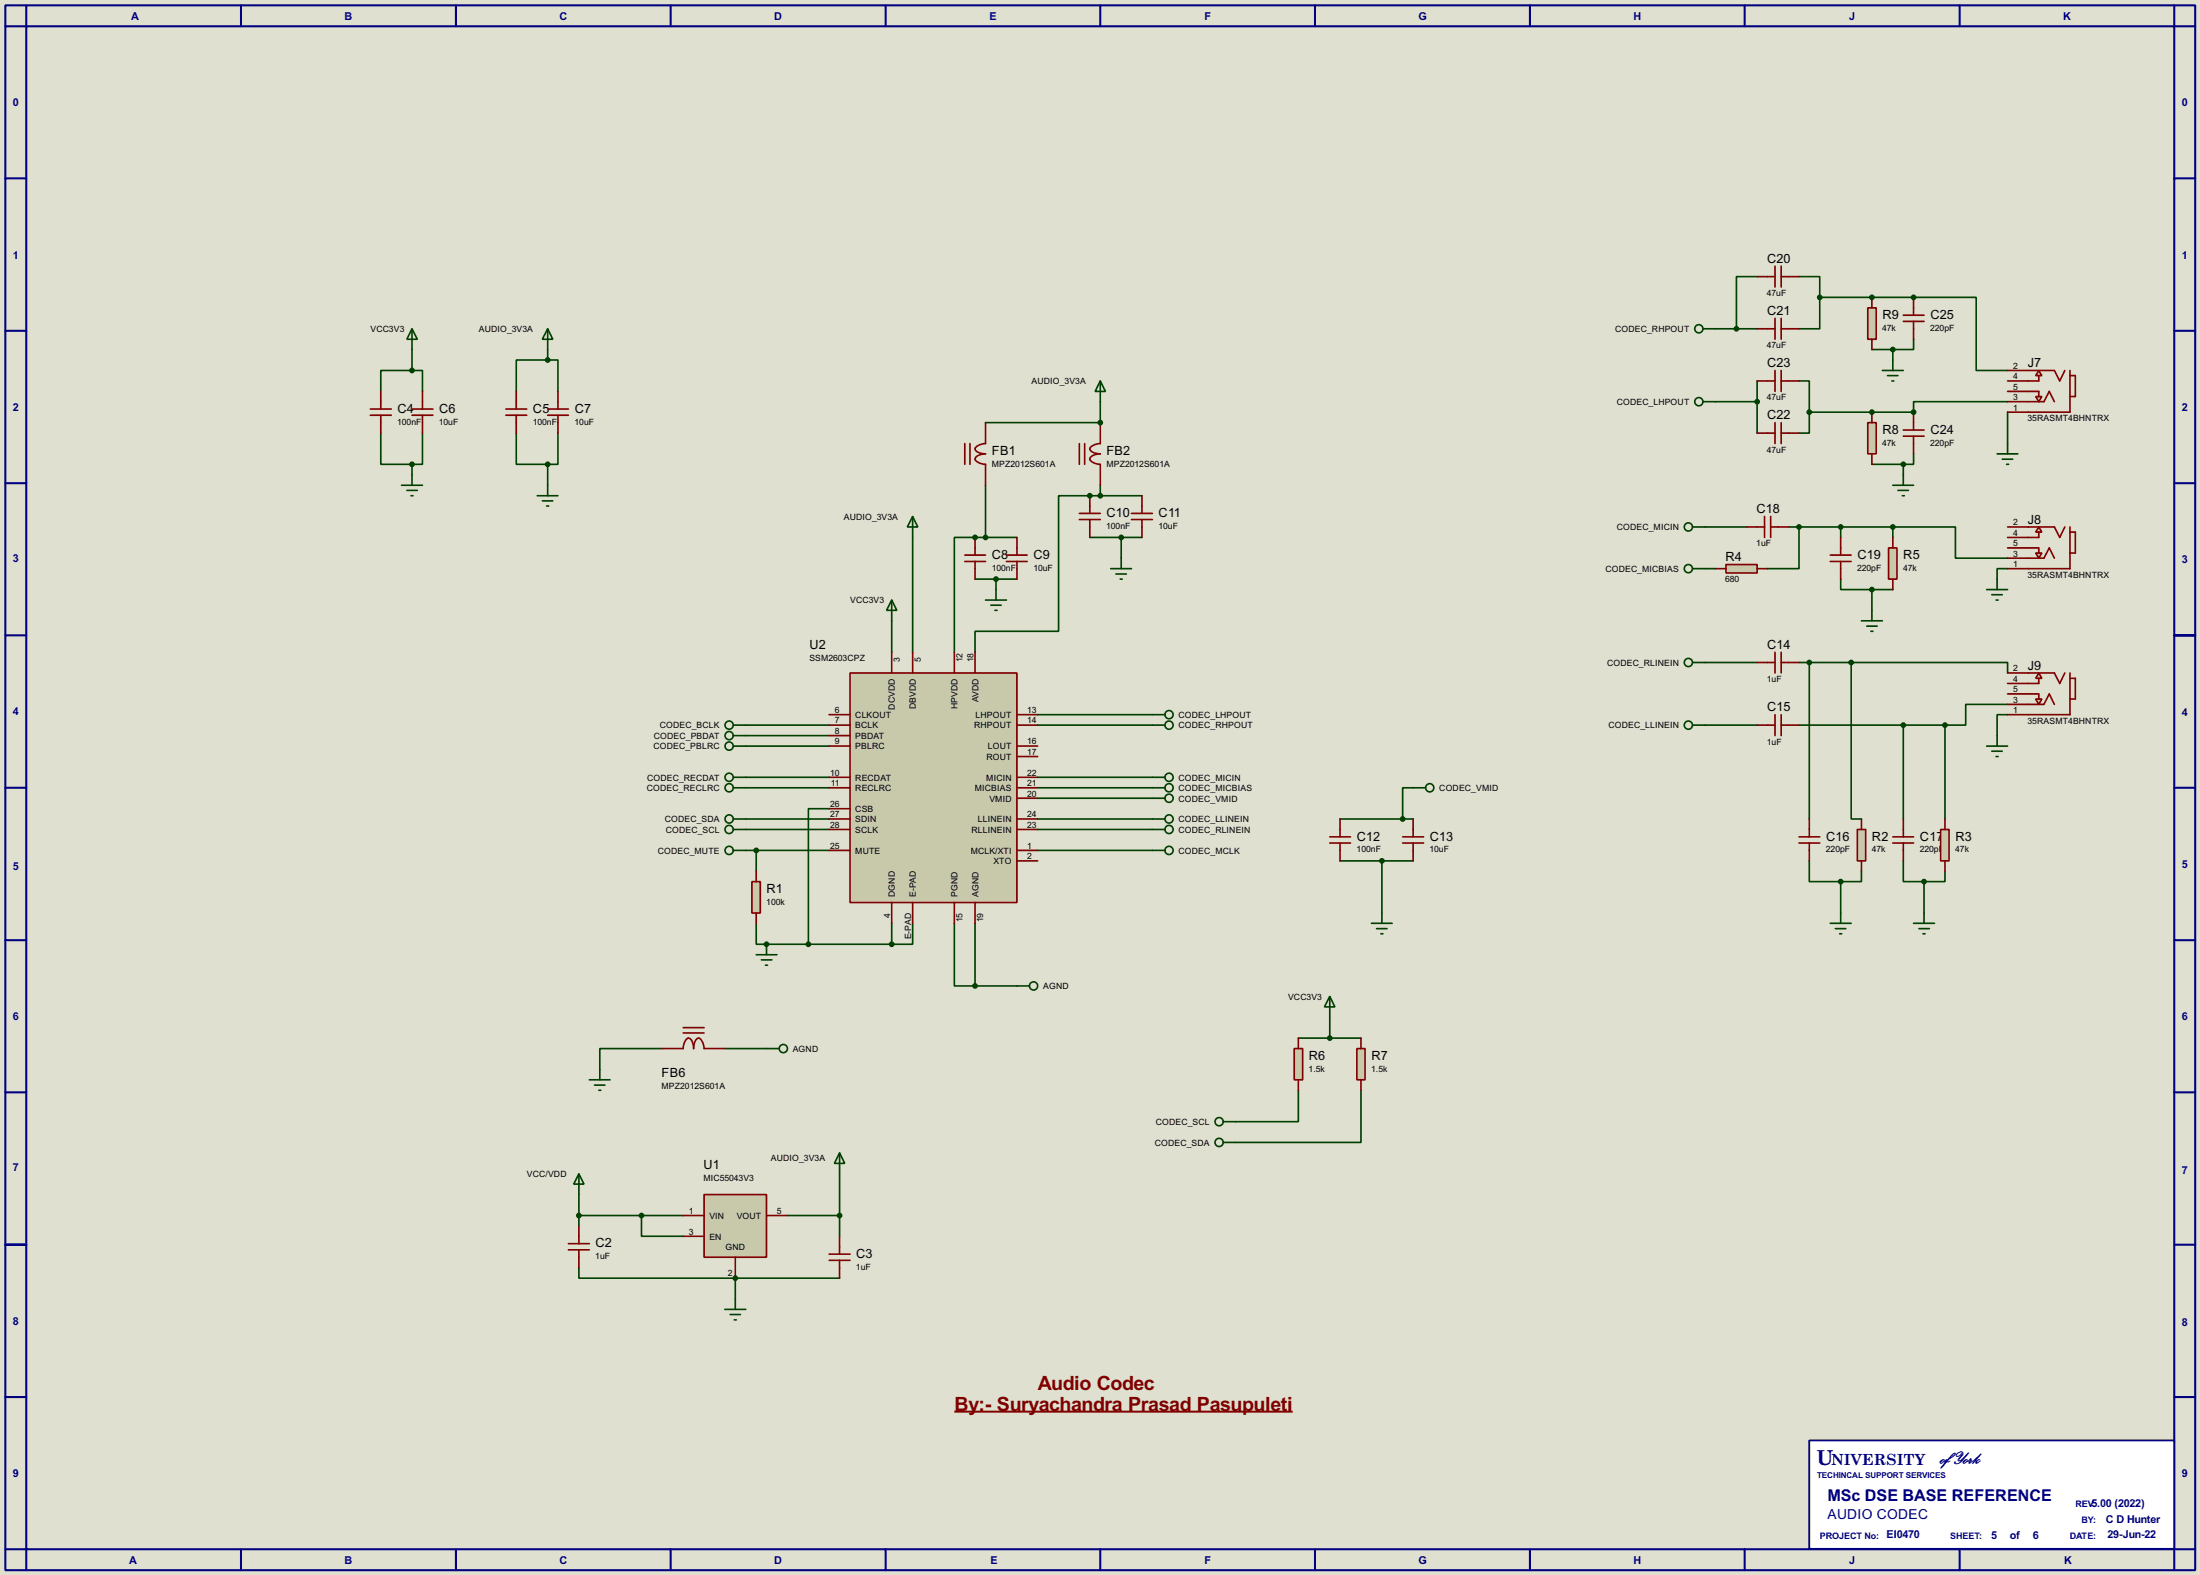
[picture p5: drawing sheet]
<svg xmlns="http://www.w3.org/2000/svg" width="536mm" height="383mm" viewBox="0 0 536 383" stroke-linecap="round" stroke-linejoin="round" font-family="sans-serif">
<path d="M0 0h535.9v383.5h-535.9z" fill="#e0e0d0"/>
<g fill="none" stroke="#000080" stroke-width=".5">
<path d="M1.3 1.3h533.4v381h-533.4zM6.4 6.4h523.2v370.8h-523.2zM6.4 1.3v5.1h-5.1M58.7 1.3v5.1M111.1 1.3v5.1M163.4 1.3v5.1M215.7 1.3v5.1M268 1.3v5.1M320.3 1.3v5.1M372.7 1.3v5.1M425 1.3v5.1M477.3 1.3v5.1"/>
<path d="M529.6 1.3v5.1h5.1M1.3 43.5h5.1M529.6 43.5h5.1M1.3 80.6h5.1M529.6 80.6h5.1M1.3 117.7h5.1M529.6 117.7h5.1M1.3 154.7h5.1M529.6 154.7h5.1M1.3 191.8h5.1M529.6 191.8h5.1M1.3 228.9h5.1"/>
<path d="M529.6 228.9h5.1M1.3 266h5.1M529.6 266h5.1M1.3 303.1h5.1M529.6 303.1h5.1M1.3 340.2h5.1M529.6 340.2h5.1M1.3 377.2h5.1v5.1M58.7 377.2v5.1M111.1 377.2v5.1M163.4 377.2v5.1M215.7 377.2v5.1"/>
<path d="M268 377.2v5.1M320.3 377.2v5.1M372.7 377.2v5.1M425 377.2v5.1M477.3 377.2v5.1M534.7 377.2h-5.1v5.1"/>
</g>
<path d="M440.7 350.7h88.9v26.4h-88.9z" fill="#fff" stroke="#000080" stroke-width=".45"/>
<path d="M166.4 296h-10.1v5h10.1M141 308.7v2.5h38.1" fill="none" stroke="#004000" stroke-width=".4"/>
<circle cx="179.1" cy="311.2" r=".2" fill="#004000"/>
<path d="M222.3 130.9v27.9M217.2 151.2v7.6M141 296h15.3M141 290.9v7.6M191.8 296h12.7M204.5 285.8v15.2M204.5 311.2h-25.4v5.1" fill="none" stroke="#004000" stroke-width=".4"/>
<circle cx="237.5" cy="130.9" r=".2" fill="#004000"/>
<path d="M237.5 130.9h-5v27.9" fill="none" stroke="#004000" stroke-width=".4"/>
<circle cx="265.5" cy="120.7" r=".2" fill="#004000"/>
<path d="M268 97.8v5.1M265.5 120.7h-7.6v33h-20.4v5.1" fill="none" stroke="#004000" stroke-width=".4"/>
<circle cx="268" cy="102.9" r=".2" fill="#004000"/>
<path d="M240.1 102.9h27.9M181.7 176.6h20.3M181.7 179.1h20.3M181.7 181.7h20.3M181.7 189.3h20.3M181.7 191.8h20.3M181.7 199.4h20.3M181.7 202h20.3M181.7 207.1h20.3M184.2 207.1v5" fill="none" stroke="#004000" stroke-width=".4"/>
<circle cx="186.7" cy="229.9" r=".2" fill="#004000"/>
<g fill="none" stroke="#004000" stroke-width=".4">
<path d="M428 67.4h-5v12.7M417.9 80.1h10.1M417.9 97.8h10.1M428 92.8v12.7M415.3 128.3h10.2M415.3 138.5h2.6M435.7 128.3h25.4M438.2 128.3v10.2h-7.6M448.4 128.3v2.6M461.1 128.3h15.2v7.6h12.7M461.1 128.3v2.6M489 138.5h-2.5v2.5"/>
<path d="M448.4 141v2.6h7.6M456 143.6h5.1M456 143.6v5M252.8 174h27.9M252.8 176.6h27.9M415.3 176.6h12.7M415.3 161.3h12.7M438.2 176.6h35.6M438.2 161.3h12.7M440.7 161.3v38.1M450.9 161.3h38.1v2.6M450.9 161.3v38.1h2.5"/>
<path d="M463.6 176.6v22.8M473.8 176.6v22.8M489 171.5h-10.2v5.1h-5M489 174h-2.5v5.1M202 196.9h-5.1v33M252.8 189.3h27.9M252.8 191.8h27.9M252.8 194.4h27.9M252.8 199.4h27.9M252.8 207.1h27.9M252.8 202h27.9M440.7 209.6v5.1h7.7"/>
<path d="M448.4 214.7v7.6M453.4 212.1v2.6h-5M463.6 209.6v5.1h5.1M468.7 214.7v7.6M473.8 212.1v2.6h-5.1M184.2 224.8v5.1h33M217.2 224.8v5.1M222.3 224.8v5.1h-5.1M316.3 252.8h15.2M323.9 247.7v5.1M316.3 265.5v7.6h-15.3M331.5 265.5v12.7h-30.5"/>
</g>
<circle cx="456" cy="100.4" r=".2" fill="#004000"/>
<path d="M438.2 92.8h2.5v7.6M440.7 100.4v5.1h-2.5M440.7 100.4h25.4M489 100.4v7.6" fill="none" stroke="#004000" stroke-width=".4"/>
<circle cx="466.1" cy="100.4" r=".2" fill="#004000"/>
<path d="M489 97.8h-22.9v2.6M456 113.1h7.6M463.6 113.1v2.5M466.1 110.5v2.6h-2.5" fill="none" stroke="#004000" stroke-width=".4"/>
<circle cx="466.1" cy="72.4" r=".2" fill="#004000"/>
<path d="M456 72.4h25.4v17.8h7.6" fill="none" stroke="#004000" stroke-width=".4"/>
<circle cx="456" cy="72.4" r=".2" fill="#004000"/>
<g fill="none" stroke="#004000" stroke-width=".4">
<path d="M438.2 67.4h5.1v5M443.3 72.4v7.7h-5.1M443.3 72.4h12.7M100.4 90.2h-7.6v5.1M100.4 90.2h2.5v5.1M100.4 85.1v5.1M133.4 87.7h-7.6v7.6M133.4 87.7h2.5v7.6M133.4 85.1v2.6M456 85.1h5.1M461.1 85.1v2.6M466.1 82.6v2.5h-5"/>
<path d="M92.8 105.5v7.6h7.6M100.4 113.1v2.5M102.9 105.5v7.6h-2.5M125.8 105.5v7.6h7.6M133.4 113.1v5.1M135.9 105.5v7.6h-2.5M240.1 118.2v12.7M268 118.2v2.5M237.5 130.9h10.2M265.5 130.9h12.7M265.5 120.7h12.7M273.1 130.9v5"/>
<path d="M237.5 141h10.2M242.6 141v2.6M326.4 199.4h17.8M344.2 191.8h-2.5v7.6M326.4 209.6h17.8M336.6 209.6v12.7M232.5 224.8v15.3h5M237.5 224.8v15.3M161.3 255.3h-15.2v5.1M176.6 255.3h10.1M237.5 240.1h10.2"/>
</g>
<path d="M171.5 290.9h15.2v15.2h-15.2z" fill="#c8c8aa" stroke="#800000" stroke-width=".4"/>
<path d="M141 298.5v4.3M166.4 296h5.1M186.7 296h5.1M138.5 302.8h5.1M138.5 304.3h5.1M141 304.3v4.4M166.4 301h5.1M179.1 306.1v5.1M202 305.4h5.1M202 306.9h5.1M204.5 301v4.4M204.5 306.9v4.3" fill="none" stroke="#800000" stroke-width=".4"/>
<g fill="#004000" stroke="#004000" stroke-width=".4">
<circle cx="156.2" cy="296" r=".5"/>
<circle cx="179.1" cy="311.2" r=".5"/>
<circle cx="204.5" cy="296" r=".5"/>
<circle cx="141" cy="296" r=".5"/>
</g>
<path d="M141 285.8l1.3 2.5h-2.5zM141 285.8v5.1M204.5 280.7l1.3 2.6h-2.5zM204.5 280.7v5.1M176.6 318.8h5.1M179.1 316.3v2.5M177.9 320.1h2.5M178.9 321.4h.5" fill="none" stroke="#004000" stroke-width=".4"/>
<path d="M207.1 163.9h40.6v55.9h-40.6z" fill="#c8c8aa" stroke="#800000" stroke-width=".4"/>
<g fill="none" stroke="#800000" stroke-width=".4">
<path d="M90.2 99.6h5.1M92.8 95.3v4.3M123.2 99.6h5.1M125.8 95.3v4.3M90.2 101.1h5.1M92.8 101.1v4.4M123.2 101.1h5.1M125.8 101.1v4.4M235 108v5.1M236.3 108v5.1M240.1 102.9v5.1l-1.3 .2a1.82 1.82 0 0 0-1.3 1.1 2.35 2.35 0 0 0 2.6 1.2h-.7a2.11 2.11 0 0 0-1.9 1.3 2.75 2.75 0 0 0 2.6 1.3v5.1M262.9 108v5.1"/>
<path d="M264.2 108v5.1M268 102.9v5.1l-1.2 .2a1.82 1.82 0 0 0-1.3 1.1 2.35 2.35 0 0 0 2.5 1.2h-.6a2.11 2.11 0 0 0-1.9 1.3 2.75 2.75 0 0 0 2.5 1.3v5.1M235 136.7h5.1M235 135.2h5.1M237.5 130.9v4.3M237.5 136.7v4.3M262.9 126.5h5.1M262.9 125h5.1M265.5 120.7v4.3M265.5 126.5v4.4M217.2 158.8v5.1M222.3 158.8v5.1"/>
<path d="M232.5 158.8v5.1M237.5 158.8v5.1M202 174h5.1M202 176.6h5.1M202 179.1h5.1M247.7 174h5.1M247.7 176.6h5.1M202 181.7h5.1M202 189.3h5.1M202 191.8h5.1M202 199.4h5.1M202 196.9h5.1"/>
<path d="M247.7 181.7h5.1M247.7 189.3h5.1M247.7 191.8h5.1M247.7 199.4h5.1M247.7 194.4h5.1M247.7 184.2h5.1M202 207.1h5.1M202 202h5.1M217.2 219.8v5M222.3 219.8v5M232.5 219.8v5M237.5 219.8v5"/>
<path d="M247.7 207.1h5.1M247.7 209.6h5.1M247.7 202h5.1"/>
</g>
<g fill="none" stroke="#004000" stroke-width=".4">
<path d="M100.4 80.1l1.3 2.5h-2.6zM100.4 80.1v5M133.4 80.1l1.3 2.5h-2.6zM133.4 80.1v5M268 92.8l1.3 2.5h-2.5zM268 92.8v5M97.8 118.2h5.1M99.1 119.4h2.6M100.4 115.6v2.6M133.4 118.2v2.5M100.1 120.7h.5M130.9 120.7h5"/>
<path d="M132.1 122h2.6M133.2 123.2h.5M222.3 125.8l1.3 2.5h-2.6zM222.3 125.8v5.1M270.6 138.5h5M271.8 139.8h2.6M273.1 135.9v2.6M217.2 146.1l1.3 2.5h-2.5zM217.2 146.1v5.1M240.1 146.1h5.1M241.4 147.4h2.5M242.4 148.6h.5"/>
<path d="M242.6 143.6v2.5M272.9 141h.5M178.6 176.6h3.1M178.6 179.1h3.1M178.6 181.7h3.1M178.6 189.3h3.1M178.6 191.8h3.1M178.6 199.4h3.1M178.6 202h3.1M178.6 207.1h3.1M184.2 232.5h5.1M185.5 233.7h2.5"/>
<path d="M186.5 235h.5M186.7 229.9v2.6"/>
<circle cx="177.6" cy="179.1" r="1"/>
<circle cx="177.6" cy="176.6" r="1"/>
<circle cx="177.6" cy="199.4" r="1"/>
<circle cx="177.6" cy="181.7" r="1"/>
<circle cx="177.6" cy="191.8" r="1"/>
<circle cx="177.6" cy="189.3" r="1"/>
<circle cx="177.6" cy="207.1" r="1"/>
<circle cx="177.6" cy="202" r="1"/>
</g>
<g fill="#004000" stroke="#004000" stroke-width=".4">
<circle cx="237.5" cy="130.9" r=".5"/>
<circle cx="265.4" cy="120.7" r=".5"/>
<circle cx="268" cy="102.9" r=".5"/>
</g>
<path d="M183.2 214.7h2v7.6h-2z" fill="#c8c8aa" stroke="#800000" stroke-width=".4"/>
<path d="M494.1 90.2h6.3M494.1 92.8h2.5M326.4 199.4v4.4M184.2 212.1v2.6M323.9 205.3h5.1M323.9 203.8h5.1M326.4 205.3v4.3M184.2 222.3v2.5" fill="none" stroke="#800000" stroke-width=".4"/>
<g fill="#004000" stroke="#004000" stroke-width=".4">
<circle cx="184.2" cy="207.1" r=".5"/>
<circle cx="186.7" cy="229.9" r=".5"/>
<circle cx="196.9" cy="229.9" r=".5"/>
<circle cx="217.2" cy="229.9" r=".5"/>
</g>
<g fill="none" stroke="#004000" stroke-width=".4">
<path d="M280.7 174h3.1M280.7 176.6h3.1M280.7 189.3h3.1M280.7 191.8h3.1M280.7 194.4h3.1M280.7 199.4h3.1M344.2 191.8h3.1M280.7 207.1h3.1M280.7 202h3.1M334.1 224.8h5M335.3 226.1h2.6M336.4 227.4h.5"/>
<path d="M336.6 222.3v2.5"/>
<circle cx="284.7" cy="176.6" r="1"/>
<circle cx="284.7" cy="174" r="1"/>
<circle cx="284.7" cy="194.4" r="1"/>
<circle cx="284.7" cy="191.8" r="1"/>
<circle cx="284.7" cy="199.4" r="1"/>
<circle cx="284.7" cy="189.3" r="1"/>
<circle cx="348.2" cy="191.8" r="1"/>
<circle cx="284.7" cy="207.1" r="1"/>
<circle cx="284.7" cy="202" r="1"/>
</g>
<path d="M496.6 90.2l.8 1.3h-1.5z" fill="#c8c8aa" stroke="#800000" stroke-width=".4"/>
<path d="M496.6 91.5v1.3M500.4 90.2l1.3 2.6 1.3-2.6" fill="none" stroke="#800000" stroke-width=".4"/>
<path d="M495.9 96.6h1.5l-.8 1.2z" fill="#c8c8aa" stroke="#800000" stroke-width=".4"/>
<path d="M489 95.3h7.6v1.3M489 97.8h8.9l1.3-2.5 1.2 2.5M489 90.2h5.1M489 92.8h5.1M504.2 90.2v10.2h-15.2M504.2 91.5h1.3v5.1h-1.3M494.1 128.3h6.3M494.1 130.9h2.5" fill="none" stroke="#800000" stroke-width=".4"/>
<path d="M496.6 128.3l.8 1.3h-1.5z" fill="#c8c8aa" stroke="#800000" stroke-width=".4"/>
<path d="M496.6 129.6v1.3M500.4 128.3l1.3 2.6 1.3-2.6" fill="none" stroke="#800000" stroke-width=".4"/>
<path d="M495.9 134.7h1.5l-.8 1.2z" fill="#c8c8aa" stroke="#800000" stroke-width=".4"/>
<path d="M489 133.4h7.6v1.3M489 135.9h8.9l1.3-2.5 1.2 2.5M489 128.3h5.1M489 130.9h5.1M504.2 128.3v10.2h-15.2M504.2 129.6h1.3v5.1h-1.3M494.1 163.9h6.3M494.1 166.4h2.5" fill="none" stroke="#800000" stroke-width=".4"/>
<path d="M496.6 163.9l.8 1.3h-1.5z" fill="#c8c8aa" stroke="#800000" stroke-width=".4"/>
<path d="M496.6 165.2v1.2M500.4 163.9l1.3 2.5 1.3-2.5" fill="none" stroke="#800000" stroke-width=".4"/>
<path d="M495.9 170.2h1.5l-.8 1.3z" fill="#c8c8aa" stroke="#800000" stroke-width=".4"/>
<g fill="none" stroke="#800000" stroke-width=".4">
<path d="M432.4 158.8v5.1M433.9 158.8v5.1M428 161.3h4.4M428 176.6h4.4M432.4 174v5.1M433.9 174v5.1M433.9 161.3h4.3M433.9 176.6h4.3M489 169h7.6v1.2M489 171.5h8.9l1.3-2.5 1.2 2.5M489 163.9h5.1M489 166.4h5.1"/>
<path d="M504.2 163.9v10.1h-15.2M504.2 165.2h1.3v5h-1.3M440.7 199.4v4.4M463.6 199.4v4.4M438.2 205.3h5.1M438.2 203.8h5.1M440.7 205.3v4.3M461.1 205.3h5M461.1 203.8h5M463.6 205.3v4.3"/>
</g>
<g fill="none" stroke="#004000" stroke-width=".4">
<path d="M412.3 176.6h3M412.3 161.3h3"/>
<circle cx="411.2" cy="161.3" r="1"/>
<circle cx="411.2" cy="176.6" r="1"/>
</g>
<path d="M452.4 202h2.1v7.6h-2.1z" fill="#c8c8aa" stroke="#800000" stroke-width=".4"/>
<path d="M453.4 199.4v2.6M453.4 209.6v2.5" fill="none" stroke="#800000" stroke-width=".4"/>
<path d="M472.7 202h2.1v7.6h-2.1z" fill="#c8c8aa" stroke="#800000" stroke-width=".4"/>
<path d="M425.5 128.3h4.3M429.8 125.8v5.1M431.3 125.8v5.1M431.3 128.3h4.4M473.8 199.4v2.6M473.8 209.6v2.5" fill="none" stroke="#800000" stroke-width=".4"/>
<g fill="#004000" stroke="#004000" stroke-width=".4">
<circle cx="440.7" cy="161.3" r=".5"/>
<circle cx="450.9" cy="161.3" r=".5"/>
<circle cx="463.6" cy="176.6" r=".5"/>
<circle cx="473.7" cy="176.6" r=".5"/>
<circle cx="448.3" cy="214.7" r=".5"/>
<circle cx="468.6" cy="214.7" r=".5"/>
</g>
<g fill="none" stroke="#004000" stroke-width=".4">
<path d="M412.3 128.3h3M412.3 138.5h3M445.8 224.8h5.1M447.1 226.1h2.5M448.1 227.4h.5M448.4 222.3v2.5M466.1 224.8h5.1M467.4 226.1h2.6M468.4 227.4h.5M468.7 222.3v2.5"/>
<circle cx="411.2" cy="138.5" r="1"/>
<circle cx="411.2" cy="128.3" r="1"/>
</g>
<path d="M420.4 137.5h7.6v2h-7.6z" fill="#c8c8aa" stroke="#800000" stroke-width=".4"/>
<path d="M417.9 138.5h2.5M428 138.5h2.6M445.8 136.7h5.1M445.8 135.2h5.1M448.4 130.9v4.3M448.4 136.7v4.3" fill="none" stroke="#800000" stroke-width=".4"/>
<path d="M460 133.4h2.1v7.6h-2.1z" fill="#c8c8aa" stroke="#800000" stroke-width=".4"/>
<path d="M461.1 130.9v2.5M461.1 141v2.6" fill="none" stroke="#800000" stroke-width=".4"/>
<g fill="#004000" stroke="#004000" stroke-width=".4">
<circle cx="438.2" cy="128.3" r=".5"/>
<circle cx="448.3" cy="128.3" r=".5"/>
<circle cx="455.9" cy="143.6" r=".5"/>
<circle cx="461" cy="128.3" r=".5"/>
</g>
<path d="M453.4 151.2h5.1M454.7 152.5h2.6M455.7 153.7h.5M456 148.6v2.6M483.9 143.6h5.1M485.2 144.8h2.5M486.2 146.1h.5M486.5 141v2.6M486.5 179.1v2.6M483.9 181.7h5.1M485.2 182.9h2.5M486.2 184.2h.5" fill="none" stroke="#004000" stroke-width=".4"/>
<path d="M315.3 255.3h2v7.6h-2z" fill="#c8c8aa" stroke="#800000" stroke-width=".4"/>
<path d="M316.3 252.8v2.5M316.3 262.9v2.6" fill="none" stroke="#800000" stroke-width=".4"/>
<path d="M330.5 255.3h2v7.6h-2z" fill="#c8c8aa" stroke="#800000" stroke-width=".4"/>
<g fill="none" stroke="#800000" stroke-width=".4">
<path d="M428 67.4h4.4M432.4 64.8v5.1M432.4 77.5v5.1M433.9 64.8v5.1M433.9 77.5v5.1M433.9 67.4h4.3M428 80.1h4.4M428 92.8h4.4M432.4 90.2v5.1M433.9 90.2v5.1M433.9 80.1h4.3M433.9 92.8h4.3"/>
<path d="M428 105.5h4.4M432.4 102.9v5.1M433.9 102.9v5.1M433.9 105.5h4.3M331.5 252.8v2.5M331.5 262.9v2.6"/>
</g>
<g fill="none" stroke="#004000" stroke-width=".4">
<path d="M414.8 80.1h3.1M414.8 97.8h3.1M323.9 242.6l1.3 2.6h-2.6zM323.9 242.6v5.1M298 278.2h3M298 273.1h3"/>
<circle cx="413.8" cy="97.8" r="1"/>
<circle cx="413.8" cy="80.1" r="1"/>
<circle cx="296.9" cy="273.1" r="1"/>
<circle cx="296.9" cy="278.2" r="1"/>
</g>
<g fill="#004000" stroke="#004000" stroke-width=".4">
<circle cx="323.9" cy="252.8" r=".5"/>
<circle cx="422.9" cy="80.1" r=".5"/>
<circle cx="428" cy="97.8" r=".5"/>
</g>
<path d="M455 102.9h2v7.6h-2z" fill="#c8c8aa" stroke="#800000" stroke-width=".4"/>
<path d="M456 100.4v2.5M456 110.5v2.6M463.6 106.2h5.1M463.6 104.7h5.1M466.1 100.4v4.3M466.1 106.2v4.3" fill="none" stroke="#800000" stroke-width=".4"/>
<g fill="#004000" stroke="#004000" stroke-width=".4">
<circle cx="455.9" cy="100.4" r=".5"/>
<circle cx="440.7" cy="100.4" r=".5"/>
<circle cx="466.1" cy="100.4" r=".5"/>
<circle cx="463.6" cy="113.1" r=".5"/>
</g>
<path d="M461.1 118.2h5M462.3 119.4h2.6M463.6 115.6v2.6M486.5 110.5h5M487.7 111.8h2.6M488.8 113.1h.5M489 108v2.5M463.4 120.7h.5" fill="none" stroke="#004000" stroke-width=".4"/>
<path d="M455 75h2v7.6h-2z" fill="#c8c8aa" stroke="#800000" stroke-width=".4"/>
<g fill="none" stroke="#800000" stroke-width=".4">
<path d="M456 72.4v2.6M463.6 78.3h5.1M463.6 76.8h5.1M466.1 72.4v4.4M466.1 78.3v4.3M100.4 99.6h5.1M102.9 95.3v4.3M133.4 99.6h5.1M135.9 95.3v4.3M456 82.6v2.5M100.4 101.1h5.1M102.9 101.1v4.4"/>
<path d="M133.4 101.1h5.1M135.9 101.1v4.4M245.2 136.7h5M245.2 135.2h5M247.7 130.9v4.3M247.7 136.7v4.3M275.6 126.5h5.1M275.6 125h5.1M278.2 120.7v4.3M278.2 126.5v4.4M344.2 199.4v4.4M341.7 205.3h5.1"/>
<path d="M341.7 203.8h5.1M344.2 205.3v4.3M161.3 255.3h5.1l.2-1.2a1.82 1.82 0 0 1 1.1-1.3 2.31 2.31 0 0 1 1.3 2.5v-.6a2.08 2.08 0 0 1 1.2-1.9 2.76 2.76 0 0 1 1.3 2.5h5.1M166.4 251.5h5.1M166.4 250.2h5.1"/>
</g>
<g fill="#004000" stroke="#004000" stroke-width=".4">
<circle cx="466.1" cy="72.4" r=".5"/>
<circle cx="455.9" cy="72.4" r=".5"/>
<circle cx="443.2" cy="72.4" r=".5"/>
<circle cx="461" cy="85.1" r=".5"/>
<circle cx="100.3" cy="90.2" r=".5"/>
<circle cx="100.3" cy="113.1" r=".5"/>
<circle cx="133.4" cy="87.7" r=".5"/>
<circle cx="133.4" cy="113.1" r=".5"/>
<circle cx="240" cy="130.9" r=".5"/>
<circle cx="242.6" cy="141" r=".5"/>
<circle cx="268" cy="120.7" r=".5"/>
<circle cx="273.1" cy="130.9" r=".5"/>
<circle cx="341.6" cy="199.4" r=".5"/>
<circle cx="336.6" cy="209.6" r=".5"/>
<circle cx="237.5" cy="240.1" r=".5"/>
</g>
<g fill="none" stroke="#004000" stroke-width=".4">
<path d="M458.5 90.2h5.1M459.8 91.5h2.5M460.8 92.8h.5M461.1 87.7v2.5M186.7 255.3h3.1M247.7 240.1h3.1M143.6 262.9h5M144.8 264.2h2.6M145.9 265.5h.5M146.1 260.4v2.5"/>
<circle cx="190.8" cy="255.3" r="1"/>
<circle cx="251.7" cy="240.1" r="1"/>
</g>
<path d="M232.5 343.7h82.4" fill="none" stroke="#800000" stroke-width=".5"/>
<text font-size="5.9" fill="#000080" x="442.5" y="356.7">U</text>
<g font-size="5.4" fill="#800000">
<text x="252.8" y="338.5">Audio Codec</text>
<text x="232.5" y="343.5">By:- Suryachandra Prasad Pasupuleti</text>
</g>
<text font-size="5" fill="#000080" x="472.7" y="356.6">ofYork</text>
<g font-size="4.4" fill="#000080">
<text x="446" y="356.8">NIVERSITY</text>
<text x="445.1" y="365.6">MSc DSE BASE REFERENCE</text>
</g>
<text font-size="3.8" fill="#000080" x="445.1" y="369.8">AUDIO CODEC</text>
<g font-size="3.5">
<text x="430.4" y="64">C20</text>
<text x="430.4" y="76.7">C21</text>
<text x="458.5" y="77.6">R9</text>
<text x="470.2" y="77.6">C25</text>
<text x="430.4" y="89.4">C23</text>
<text x="493.9" y="89.4">J7</text>
<text x="96.8" y="100.5">C4</text>
<text x="107" y="100.5">C6</text>
<text x="129.8" y="100.5">C5</text>
<text x="140" y="100.5">C7</text>
<text x="430.4" y="102.1">C22</text>
<text x="458.5" y="105.6">R8</text>
<text x="470.2" y="105.6">C24</text>
<text x="241.6" y="110.7">FB1</text>
<text x="269.5" y="110.7">FB2</text>
<text x="269.5" y="125.9">C10</text>
<text x="282.2" y="125.9">C11</text>
<text x="427.9" y="124.9">C18</text>
<text x="493.9" y="127.5">J8</text>
<text x="241.6" y="136.1">C8</text>
<text x="251.8" y="136.1">C9</text>
<text x="420.3" y="136.7">R4</text>
<text x="452.4" y="136.1">C19</text>
<text x="463.6" y="136.1">R5</text>
<text x="197.2" y="158">U2</text>
<text x="430.4" y="158">C14</text>
<text x="493.9" y="163">J9</text>
<text x="430.4" y="173.2">C15</text>
<text x="330.5" y="204.7">C12</text>
<text x="348.3" y="204.7">C13</text>
<text x="444.8" y="204.7">C16</text>
<text x="456" y="204.7">R2</text>
<text x="467.7" y="204.7">C17</text>
<text x="476.3" y="204.7">R3</text>
<text x="186.7" y="217.4">R1</text>
<text x="161.2" y="262.1">FB6</text>
<text x="318.8" y="258">R6</text>
<text x="334.1" y="258">R7</text>
<text x="171.4" y="284.7">U1</text>
<text x="145.1" y="303.7">C2</text>
<text x="208.6" y="306.3">C3</text>
</g>
<g font-size="3" fill="#000080">
<text x="31.9" y="4.9">A</text>
<text x="83.9" y="4.9">B</text>
<text x="136.3" y="4.9">C</text>
<text x="188.6" y="4.9">D</text>
<text x="241" y="4.9">E</text>
<text x="293.4" y="4.9">F</text>
<text x="345.5" y="4.9">G</text>
<text x="397.9" y="4.9">H</text>
<text x="450.4" y="4.9">J</text>
<text x="502.5" y="4.9">K</text>
<text x="3.2" y="25.9">0</text>
<text x="531.5" y="25.9">0</text>
<text x="3.2" y="63">1</text>
<text x="531.5" y="63">1</text>
<text x="3.2" y="100.1">2</text>
<text x="531.5" y="100.1">2</text>
<text x="3.2" y="136.9">3</text>
<text x="531.5" y="137.2">3</text>
<text x="3.2" y="174">4</text>
<text x="531.5" y="174.3">4</text>
<text x="3.2" y="211.9">5</text>
<text x="531.5" y="211.4">5</text>
<text x="3.2" y="248.5">6</text>
<text x="531.5" y="248.5">6</text>
<text x="3.2" y="285">7</text>
<text x="531.5" y="285.8">7</text>
<text x="3.2" y="322.6">8</text>
<text x="531.5" y="322.9">8</text>
<text x="3.2" y="359.7">9</text>
<text x="531.5" y="359.7">9</text>
<text x="509.5" y="366.9">5.00 (2022)</text>
<text x="512.9" y="370.7">C D Hunter</text>
<text x="459.5" y="374.5">EI0470</text>
<text x="485" y="374.8">5</text>
<text x="489.6" y="374.8">of</text>
<text x="495.2" y="374.8">6</text>
<text x="513.4" y="374.5">29-Jun-22</text>
<text x="31.4" y="380.8">A</text>
<text x="83.9" y="380.8">B</text>
<text x="136.3" y="380.8">C</text>
<text x="188.6" y="380.8">D</text>
<text x="241.2" y="380.8">E</text>
<text x="293.4" y="380.8">F</text>
<text x="345.5" y="380.8">G</text>
<text x="397.9" y="380.8">H</text>
<text x="450.4" y="380.8">J</text>
<text x="502.8" y="380.8">K</text>
</g>
<g font-size="2.5" fill="#000080">
<text x="505.5" y="367">REV:</text>
<text x="507" y="370.8">BY:</text>
<text x="443.3" y="374.6">PROJECT No:</text>
<text x="475" y="374.6">SHEET:</text>
<text x="504.1" y="374.6">DATE:</text>
</g>
<g font-size="2.4">
<text x="430.4" y="72.1">47uF</text>
<text x="90.2" y="80.8">VCC3V3</text>
<text x="116.6" y="80.8">AUDIO_3V3A</text>
<text x="393.4" y="80.8">CODEC_RHPOUT</text>
<text x="458.5" y="80.5">47k</text>
<text x="470.2" y="80.5">220pF</text>
<text x="430.4" y="84.8">47uF</text>
<text x="490.4" y="89.8">2</text>
<text x="251.3" y="93.6">AUDIO_3V3A</text>
<text x="490.4" y="92.4">4</text>
<text x="490.4" y="94.9">5</text>
<text x="393.8" y="98.6">CODEC_LHPOUT</text>
<text x="430.4" y="97.5">47uF</text>
<text x="490.4" y="100">1</text>
<text x="490.4" y="97.4">3</text>
<text x="96.8" y="103.5">100nF</text>
<text x="106.9" y="103.5">10uF</text>
<text x="129.8" y="103.5">100nF</text>
<text x="140" y="103.5">10uF</text>
<text x="493.9" y="102.6">35RASMT4BHNTRX</text>
<text x="241.6" y="113.6">MPZ2012S601A</text>
<text x="269.5" y="113.6">MPZ2012S601A</text>
<text x="430.4" y="110.2">47uF</text>
<text x="458.5" y="108.5">47k</text>
<text x="470.2" y="108.5">220pF</text>
<text x="205.5" y="126.6">AUDIO_3V3A</text>
<text x="269.5" y="128.9">100nF</text>
<text x="282.2" y="128.9">10uF</text>
<text x="393.8" y="129.1">CODEC_MICIN</text>
<text x="490.4" y="127.9">2</text>
<text x="490.4" y="130.5">4</text>
<text x="427.8" y="133.1">1uF</text>
<text x="490.4" y="133">5</text>
<text x="490.4" y="135.5">3</text>
<text x="241.6" y="139">100nF</text>
<text x="251.7" y="139">10uF</text>
<text x="391" y="139.3">CODEC_MICBIAS</text>
<text x="420.2" y="141.7">680</text>
<text x="452.4" y="139">220pF</text>
<text x="463.6" y="139">47k</text>
<text x="490.4" y="138.1">1</text>
<text x="493.9" y="140.7">35RASMT4BHNTRX</text>
<text x="207.1" y="146.9">VCC3V3</text>
<text x="197.1" y="161">SSM2603CPZ</text>
<text x="219.2" y="161.3" transform="rotate(-90 219.2 161.3)">3</text>
<text x="224.3" y="161.3" transform="rotate(-90 224.3 161.3)">5</text>
<text x="234.5" y="161.3" transform="rotate(-90 234.5 161.3)">12</text>
<text x="237.1" y="161.3" transform="rotate(-90 237.1 161.3)">18</text>
<text x="391.4" y="162.1">CODEC_RLINEIN</text>
<text x="430.4" y="166.1">1uF</text>
<text x="490.4" y="163.5">2</text>
<text x="490.4" y="166">4</text>
<text x="203.4" y="173.6">6</text>
<text x="218" y="172.8" transform="rotate(-90 218 172.8)">DCVDD</text>
<text x="223.1" y="172.7" transform="rotate(-90 223.1 172.7)">DBVDD</text>
<text x="233.3" y="172.7" transform="rotate(-90 233.3 172.7)">HPVDD</text>
<text x="238.3" y="171" transform="rotate(-90 238.3 171)">AVDD</text>
<text x="250.2" y="173.6">13</text>
<text x="490.4" y="168.6">5</text>
<text x="490.4" y="173.6">1</text>
<text x="490.4" y="171.1">3</text>
<text x="159.3" y="179.9">CODEC_PBDAT</text>
<text x="160.7" y="177.4">CODEC_BCLK</text>
<text x="203.4" y="176.2">7</text>
<text x="203.4" y="178.7">8</text>
<text x="208.3" y="174.8">CLKOUT</text>
<text x="208.3" y="177.4">BCLK</text>
<text x="208.3" y="179.9">PBDAT</text>
<text x="237.3" y="177.4">RHPOUT</text>
<text x="237.6" y="174.8">LHPOUT</text>
<text x="250.2" y="176.2">14</text>
<text x="287.1" y="174.8">CODEC_LHPOUT</text>
<text x="287.1" y="177.4">CODEC_RHPOUT</text>
<text x="391.8" y="177.4">CODEC_LLINEIN</text>
<text x="493.9" y="176.2">35RASMT4BHNTRX</text>
<text x="159.2" y="182.5">CODEC_PBLRC</text>
<text x="203.4" y="181.3">9</text>
<text x="208.3" y="182.5">PBLRC</text>
<text x="240.3" y="185">ROUT</text>
<text x="240.6" y="182.5">LOUT</text>
<text x="250.2" y="183.8">17</text>
<text x="250.2" y="181.3">16</text>
<text x="430.4" y="181.3">1uF</text>
<text x="157.6" y="190.1">CODEC_RECDAT</text>
<text x="202.2" y="188.9">10</text>
<text x="202.4" y="191.4">11</text>
<text x="208.3" y="190.1">RECDAT</text>
<text x="240.2" y="190.1">MICIN</text>
<text x="250.2" y="188.9">22</text>
<text x="250.2" y="191.4">21</text>
<text x="287.1" y="190.1">CODEC_MICIN</text>
<text x="157.5" y="192.6">CODEC_RECLRC</text>
<text x="202.2" y="196.5">26</text>
<text x="208.3" y="192.6">RECLRC</text>
<text x="208.3" y="197.7">CSB</text>
<text x="237.4" y="192.6">MICBIAS</text>
<text x="241" y="195.2">VMID</text>
<text x="250.2" y="194">20</text>
<text x="287.1" y="192.6">CODEC_MICBIAS</text>
<text x="287.1" y="195.2">CODEC_VMID</text>
<text x="350.6" y="192.6">CODEC_VMID</text>
<text x="161.9" y="200.2">CODEC_SDA</text>
<text x="162.2" y="202.8">CODEC_SCL</text>
<text x="202.2" y="201.6">28</text>
<text x="202.2" y="199">27</text>
<text x="208.3" y="202.8">SCLK</text>
<text x="208.3" y="200.2">SDIN</text>
<text x="236.6" y="202.8">RLLINEIN</text>
<text x="238.2" y="200.2">LLINEIN</text>
<text x="250.2" y="199">24</text>
<text x="250.2" y="201.6">23</text>
<text x="287.1" y="200.2">CODEC_LLINEIN</text>
<text x="287.1" y="202.8">CODEC_RLINEIN</text>
<text x="160.2" y="207.9">CODEC_MUTE</text>
<text x="202.2" y="206.7">25</text>
<text x="208.3" y="207.9">MUTE</text>
<text x="236.4" y="207.9">MCLK/XTI</text>
<text x="250.2" y="206.7">1</text>
<text x="250.2" y="209.2">2</text>
<text x="287.1" y="207.9">CODEC_MCLK</text>
<text x="330.5" y="207.6">100nF</text>
<text x="348.2" y="207.6">10uF</text>
<text x="444.8" y="207.6">220pF</text>
<text x="455.9" y="207.6">47k</text>
<text x="467.6" y="207.6">220pF</text>
<text x="476.3" y="207.6">47k</text>
<text x="242" y="210.4">XTO</text>
<text x="186.7" y="220.3">100k</text>
<text x="218" y="218.4" transform="rotate(-90 218 218.4)">DGND</text>
<text x="223.1" y="218.4" transform="rotate(-90 223.1 218.4)">E-PAD</text>
<text x="233.3" y="218.4" transform="rotate(-90 233.3 218.4)">PGND</text>
<text x="238.3" y="218.4" transform="rotate(-90 238.3 218.4)">AGND</text>
<text x="216.8" y="223.4" transform="rotate(-90 216.8 223.4)">4</text>
<text x="234.5" y="224.6" transform="rotate(-90 234.5 224.6)">15</text>
<text x="239.5" y="224.6" transform="rotate(-90 239.5 224.6)">19</text>
<text x="221.9" y="228.7" transform="rotate(-90 221.9 228.7)">E-PAD</text>
<text x="254.1" y="240.9">AGND</text>
<text x="313.7" y="243.4">VCC3V3</text>
<text x="193.1" y="256.1">AGND</text>
<text x="318.8" y="260.9">1.5k</text>
<text x="334" y="260.9">1.5k</text>
<text x="161.1" y="265.1">MPZ2012S601A</text>
<text x="281.5" y="273.9">CODEC_SCL</text>
<text x="281.3" y="279">CODEC_SDA</text>
<text x="128.3" y="286.6">VCC/VDD</text>
<text x="171.3" y="287.6">MIC55043V3</text>
<text x="187.8" y="282.7">AUDIO_3V3A</text>
<text x="167.8" y="295.6">1</text>
<text x="172.8" y="296.8">VIN</text>
<text x="179.4" y="296.8">VOUT</text>
<text x="189.3" y="295.6">5</text>
<text x="167.8" y="300.6">3</text>
<text x="172.8" y="301.8">EN</text>
<text x="176.7" y="304.5">GND</text>
<text x="145" y="306.7">1uF</text>
<text x="177.3" y="310.7">2</text>
<text x="208.5" y="309.2">1uF</text>
</g>
<text font-size="2.2" fill="#000080" x="442.6" y="359.8">TECHINCAL SUPPORT SERVICES</text>
</svg>
